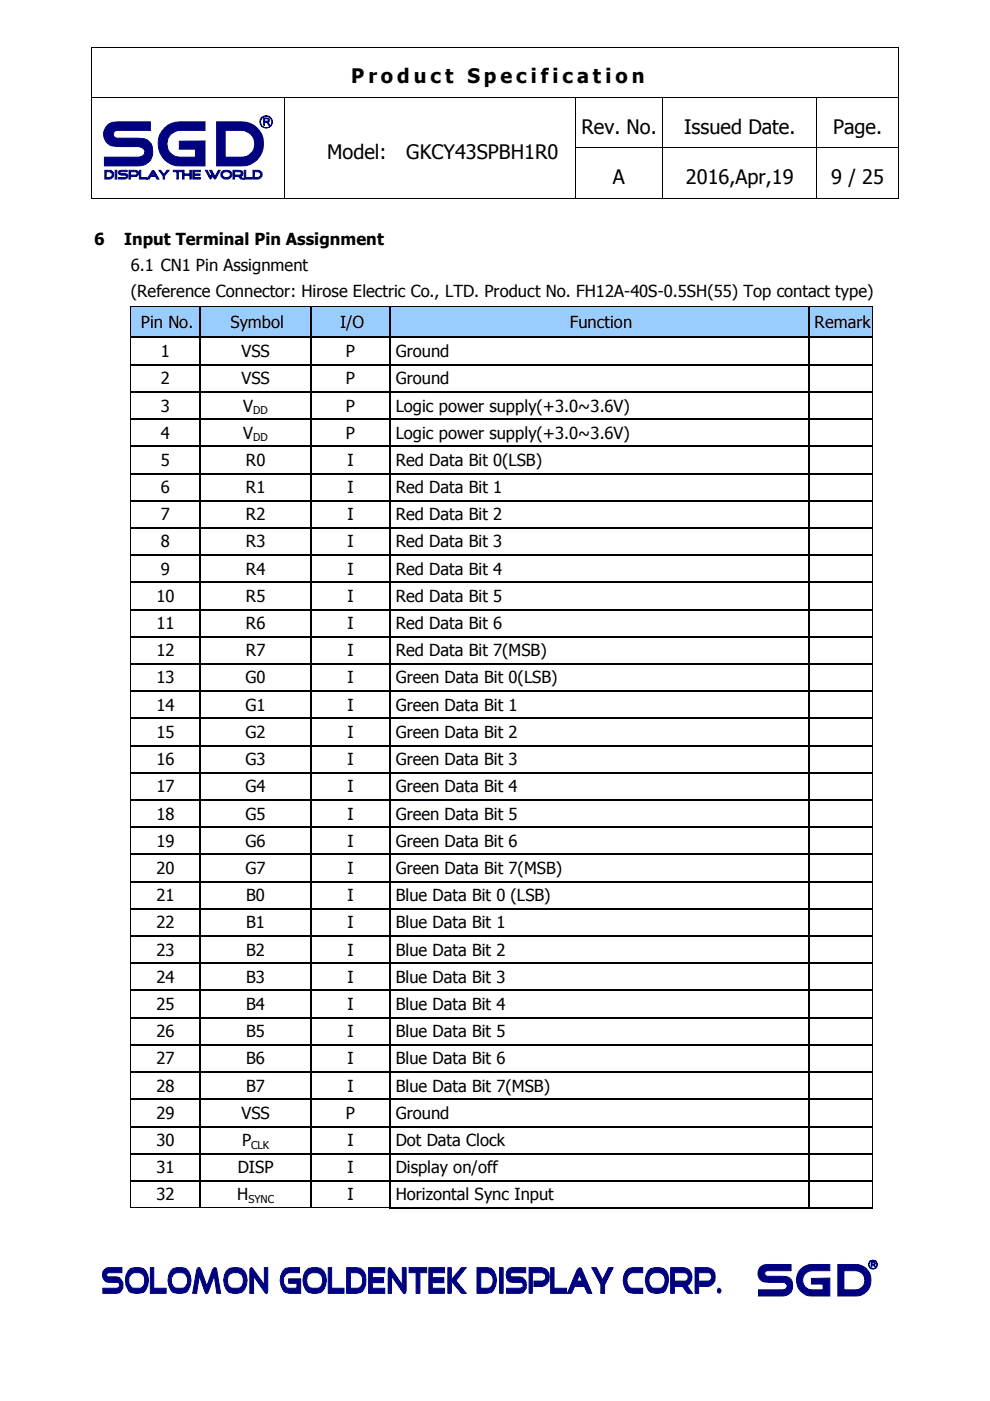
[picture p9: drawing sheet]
<svg xmlns="http://www.w3.org/2000/svg" width="210mm" height="297mm" viewBox="0 0 210 297" stroke-linecap="round" stroke-linejoin="round" font-family="sans-serif">
<path d="M19.4 10l.1 .1zM190.5 10v.1zM19.4 20.7h.1zM60.4 20.7h.1zM82.3 20.7h.1zM140.5 20.7h.1zM173.1 20.7h.1z" fill="#000"/>
<path d="M19.5 10.1v10.6M19.5 10h171M190.5 10.1v10.6M19.5 20.7v10.6M19.5 20.7h40.9M82.3 20.7h-21.8l-.1 10.6M82.4 20.7h39.6M122 20.7v10.6M122 20.7h18.5M173.1 20.7h-32.5l-.1 10.6M190.5 20.7h-17.3l-.1 10.6M190.5 20.7v10.6" fill="none" stroke="#000" stroke-width=".21"/>
<path d="M22.9 26.5l.9-.5 1.1-.2h7v1.8h-7a.83 .83 0 0 0-.9 .9 .83 .83 0 0 0 .9 .8h4.3a2.77 2.77 0 0 1 3.1 3.6 2.96 2.96 0 0 1-3.1 2.3h-7.1v-1.9h7.1a1.12 1.12 0 0 0 1.5-.8 1.12 1.12 0 0 0-1-1.3l-4.8-.1a2.66 2.66 0 0 1-2.7-1.6 2.66 2.66 0 0 1 .7-3zM34.9 27.1a4.6 4.6 0 0 1 3.4-1.3h5.2v1.8h-5.2a2.84 2.84 0 0 0-2.9 2.9 2.84 2.84 0 0 0 2.9 2.8h3.1v-1.7h-3.4v-1.7h5.5v5.3h-5.2a4.7 4.7 0 0 1-4.4-2.9 4.7 4.7 0 0 1 1-5.2zM45.9 25.8h5.2a4.7 4.7 0 0 1 4.8 4.2 4.7 4.7 0 0 1-3.8 5.1l-6.2 .1zM47.8 27.6v5.7h3.3a2.84 2.84 0 0 0 2.9-2.8 2.84 2.84 0 0 0-2.9-2.9z" fill-rule="evenodd" fill="#000080"/>
<path d="M22.9 26.5l.9-.5 1.1-.2h7v1.8h-7a.83 .83 0 0 0-.9 .9 .83 .83 0 0 0 .9 .8h4.3a2.77 2.77 0 0 1 3.1 3.6 2.96 2.96 0 0 1-3.1 2.3h-7.1v-1.9h7.1a1.12 1.12 0 0 0 1.5-.8 1.12 1.12 0 0 0-1-1.3l-4.8-.1a2.66 2.66 0 0 1-2.7-1.6 2.66 2.66 0 0 1 .7-3zM34.9 27.1a4.6 4.6 0 0 1 3.4-1.3h5.2v1.8h-5.2a2.84 2.84 0 0 0-2.9 2.9 2.84 2.84 0 0 0 2.9 2.8h3.1v-1.7h-3.4v-1.7h5.5v5.3h-5.2a4.7 4.7 0 0 1-4.4-2.9 4.7 4.7 0 0 1 1-5.2zM45.9 25.8h5.2a4.7 4.7 0 0 1 4.8 4.2 4.7 4.7 0 0 1-3.8 5.1l-6.2 .1zM47.8 27.6h3.3a2.84 2.84 0 0 1 2.9 2.9 2.84 2.84 0 0 1-2.9 2.8h-3.3z" fill="none" stroke="#000080" stroke-width=".21"/>
<path d="M55.9 25l1 .1 .2 .1v.6l-.4 .1 .5 .7h-.2l-.3-.6-.3-.1h-.3v.7h-.2zM56.1 25.2v.5h.6l.2-.3-.3-.2z" fill-rule="evenodd" fill="#000080"/>
<path d="M55.9 25l1 .1 .2 .1v.6l-.4 .1 .5 .7h-.2l-.3-.6-.3-.1h-.3v.7h-.2zM56.1 25.2h.5l.3 .2-.2 .3h-.6z" fill="none" stroke="#000080" stroke-width=".21"/>
<path d="M55.1 25.8a1.33 1.33 0 0 0 2.6 0 1.33 1.33 0 0 0-2.6 0zM55.2 25.9a1.25 1.25 0 0 0 2.5 0 1.25 1.25 0 0 0-2.5 0z" fill-rule="evenodd" fill="#000080"/>
<g fill="none" stroke="#000080" stroke-width=".21">
<circle cx="56.4" cy="25.8" r="1.33"/>
<circle cx="56.4" cy="25.9" r="1.23"/>
</g>
<path d="M22.2 36.1h1a.93 .93 0 0 1 .9 .9 .93 .93 0 0 1-.9 1h-1zM22.5 36.4v1.2h.7a.62 .62 0 0 0 .6-.6 .62 .62 0 0 0-.6-.6zM24.4 36.1h.4v1.9h-.4zM25.1 36.4l.6-.3h1.3v.3h-1.3l-.3 .1v.2a1.8 1.8 0 0 1 1.7 .4 .64 .64 0 0 1-.6 .9h-1.4v-.4h1.5l.2-.2-.1-.2-1.4-.2-.2-.4zM27.3 36.1h1.4a.66 .66 0 0 1 .7 .7 .66 .66 0 0 1-.7 .6h-.8v-.3l1.1-.1 .1-.3-.1-.2-1.3-.1v1.6h-.4zM29.5 36.1h.3v1.5h1.3v.4h-1.6zM32.2 36.3l.3-.2 .2 .2 1 1.7h-.4l-.3-.6h-.9l.2-.3h.5l-.3-.6-.9 1.5h-.4zM33.7 36.1h.4l.7 .9 .6-.9h.5l-1 1.2v.7h-.3v-.7zM36.7 36.1h1.8v.3h-.7v1.6h-.3v-1.6h-.8zM39.2 36.9h1.1v-.8h.3v1.9h-.3v-.8h-1.1zM38.7 36.1h.3v1.9h-.3zM41.3 36.9h1.1v.3h-1.1zM40.9 36.1h1.6v.3h-1.3v1.2h1.3v.4h-1.6zM43.6 36.1h.3l.7 1.3 .3-.5-.5-.8h.5l.7 1.3 .7-1.3h.4l-1.1 1.9-.5-.7-.5 .7zM47.1 36.4a1.5 1.5 0 0 1 2 .2 1.15 1.15 0 0 1-1.1 1.4 1.15 1.15 0 0 1-1.1-1.4zM47.3 36.6a.6 .6 0 0 0-.1 .7 .6 .6 0 0 0 .6 .3h.5l.4-.2 .2-.4a.93 .93 0 0 0-1.6-.4zM49.4 36.1h1.3a.68 .68 0 0 1 .8 .6l-.1 .5-.4 .2 .6 .6h-.5l-.6-.6h-.6v-.3l1.2-.1 .1-.3-.1-.2-1.4-.1v1.6h-.3zM51.8 36.1h.3v1.5h1.3v.4h-1.6zM53.6 36.1h1.1a.93 .93 0 0 1 .9 .9 .93 .93 0 0 1-.9 1h-1.1zM53.9 36.4v1.2h.8a.61 .61 0 0 0 .6-.6 .61 .61 0 0 0-.6-.6z" fill-rule="evenodd" fill="#000080"/>
<g fill="none" stroke="#000080" stroke-width=".21">
<path d="M22.2 36.1h1a.93 .93 0 0 1 .9 .9 .93 .93 0 0 1-.9 1h-1zM22.5 36.4h.7a.62 .62 0 0 1 .6 .6 .62 .62 0 0 1-.6 .6h-.7zM24.4 36.1h.4v1.9h-.4zM25.1 36.4l.6-.3h1.3v.3h-1.3l-.3 .1v.2a1.8 1.8 0 0 1 1.7 .4 .64 .64 0 0 1-.6 .9h-1.4v-.4h1.5l.2-.2-.1-.2-1.4-.2-.2-.4zM27.3 36.1h1.4a.66 .66 0 0 1 .7 .7 .66 .66 0 0 1-.7 .6h-.8v-.3l1.1-.1 .1-.3-.1-.2-1.3-.1v1.6h-.4zM29.5 36.1h.3v1.5h1.3v.4h-1.6zM32.2 36.3l.3-.2 .2 .2 1 1.7h-.4l-.3-.6h-.9l.2-.3h.5l-.3-.6-.9 1.5h-.4zM33.7 36.1h.4l.7 .9 .6-.9h.5l-1 1.2v.7h-.3v-.7zM36.7 36.1h1.8v.3h-.7v1.6h-.3v-1.6h-.8zM38.7 36.1h.3v1.9h-.3zM39.2 36.9h1.1v-.8h.3v1.9h-.3v-.8h-1.1zM40.9 36.1h1.6v.3h-1.3v1.2h1.3v.4h-1.6z"/>
<path d="M41.3 36.9h1.1v.3h-1.1zM43.6 36.1h.3l.7 1.3 .3-.5-.5-.8h.5l.7 1.3 .7-1.3h.4l-1.1 1.9-.5-.7-.5 .7zM47.1 36.4a1.5 1.5 0 0 1 2 .2 1.15 1.15 0 0 1-1.1 1.4 1.15 1.15 0 0 1-1.1-1.4zM47.3 36.6a.96 .96 0 0 1 1.6 .4 .9 .9 0 0 1-.9 .7 .9 .9 0 0 1-.9-.7zM49.4 36.1h1.3a.68 .68 0 0 1 .8 .6l-.1 .5-.4 .2 .6 .6h-.5l-.6-.6h-.6v-.3l1.2-.1 .1-.3-.1-.2-1.4-.1v1.6h-.3zM51.8 36.1h.3v1.5h1.3v.4h-1.6zM53.6 36.1h1.1a.93 .93 0 0 1 .9 .9 .93 .93 0 0 1-.9 1h-1.1zM53.9 36.4h.8a.61 .61 0 0 1 .6 .6 .61 .61 0 0 1-.6 .6h-.8z"/>
</g>
<g fill="#000">
<path d="M19.4 31.3l.1 .1zM60.4 31.3l.1 .1zM122 31.3v.1zM140.5 31.3l.1 .1zM173.1 31.3l.1 .1zM190.5 31.3v.1zM19.4 42l.1 .1zM60.4 42l.1 .1zM82.6 42l.1 .1zM122 42v.1zM140.5 42l.1 .1zM173.1 42l.1 .1z"/>
<path d="M190.5 42v.1z"/>
</g>
<g fill="none" stroke="#000" stroke-width=".21">
<path d="M19.5 31.4v10.6M60.4 31.4v10.6M122 31.4v10.6M122 31.4h18.5M140.5 31.4v10.6M140.6 31.4h32.5M173.1 31.4v10.6M173.2 31.4h17.3M190.5 31.4v10.6M19.5 42.1h40.9M60.5 42.1h21.8M82.7 42.1h39.3"/>
<path d="M122 42.1h18.5M140.6 42.1h32.5M173.2 42.1h17.3"/>
</g>
<path d="M22.1 269.2l.4-.3 .5-.1h2.9v1h-2.9l-.3 .2v.6l2.1 .1a1.88 1.88 0 0 1 1.3 1.5 1.88 1.88 0 0 1-.8 1.9l-3.5 .1v-1.1h3l.5-.3 .1-.4-.3-.5h-2.1a1.59 1.59 0 0 1-.9-2.7zM27.7 268.9l.8-.1 1.9 .1a3.5 3.5 0 0 1 0 5.1 3.6 3.6 0 0 1-3.1-.2 3.6 3.6 0 0 1 .4-4.9zM28 270a2.05 2.05 0 0 0 0 3 2.24 2.24 0 0 0 2.4-.3 1.85 1.85 0 0 0-.8-2.9h-1.1zM31.9 268.8h.7v4.3h2.6v1.1h-3.3zM36.7 268.9l.8-.1 1.9 .1a3.5 3.5 0 0 1 0 5.1 3.4 3.4 0 0 1-3-.2 3.6 3.6 0 0 1 .3-4.9zM37 270a1.97 1.97 0 0 0 0 3h2.1a1.9 1.9 0 0 0-.5-3.2h-1.1zM41.9 268.9l.3-.2 .2 .2 1.5 3.8 1.1-3.4 .5-.6 .3 .2 1 5.3h-.8l-.6-3.7-1.3 3.6-.2 .2-.3-.1-.2-.3-1.2-3.4-.5 3.7h-.8zM48 269.5l.6-.6 1.8-.1a2.31 2.31 0 0 1 2 2.6 2.4 2.4 0 0 1-2 2.8h-1a1.96 1.96 0 0 1-1.8-1.7l-.2-1.1 .2-1zM48.5 270.3a2.17 2.17 0 0 0 .4 2.7 2.34 2.34 0 0 0 2.4-.3 1.8 1.8 0 0 0 .1-2.1 1.8 1.8 0 0 0-2-.8zM53 268.9l.3-.1 .2 .1 2.5 3.5v-3.6h.8v4.8l-.3 .7-.5-.4-2.2-3.3v3.6h-.8zM60.5 268.9l.8-.1h2.2v1h-2.2a1.7 1.7 0 0 0-.8 2.9l.3 .3 2.1 .1v-1h-1.7v-1h2.6v3.1h-2.5a1.72 1.72 0 0 1-1.7-1.7 3.4 3.4 0 0 1 .9-3.6zM64.8 269.5l.6-.6 1.8-.1a2.31 2.31 0 0 1 2 2.6 2.4 2.4 0 0 1-2 2.8h-1a1.96 1.96 0 0 1-1.8-1.7l-.2-1.1 .2-1zM65.3 270.3a2.17 2.17 0 0 0 .4 2.7 2.34 2.34 0 0 0 2.4-.3 1.8 1.8 0 0 0 .1-2.1 1.8 1.8 0 0 0-2-.8zM69.6 268.8h.7v4.3h2.6v1.1h-3.3zM73.5 268.8h2.2a2.19 2.19 0 0 1 1.9 2.6 2.27 2.27 0 0 1-1.9 2.8h-2.2zM74.3 269.8v3.3h1.4a1.37 1.37 0 0 0 1.2-1.7 1.41 1.41 0 0 0-1.2-1.6zM79.1 270.9h2.2v1h-2.2zM78.1 268.8h3.5v1h-2.6v3.3h2.6v1.1h-3.5zM82.4 268.9l.2-.1 .2 .1 2.5 3.5v-3.6h.8l-.1 5.3-.2 .2-.2-.1-2.6-3.6v3.6h-.7zM86.7 268.8h3.8v1h-1.5v4.4h-.8v-4.4h-1.5zM91.8 270.9h2.3v1h-2.3zM90.9 268.8h3.3v1h-2.5v3.3h2.5v1.1h-3.3zM97.8 268.8h1l-2.2 2.7 2.2 2.7h-1l-2-2.7 .1-.4zM95 268.8h.7v5.4h-.7zM101.1 268.8h2.3a2.34 2.34 0 0 1 1.9 2.6 3.1 3.1 0 0 1-1.2 2.6l-.7 .2h-2.3zM101.9 269.8v3.3h1.5a1.6 1.6 0 0 0 1.1-2.3l-.7-.8-.4-.2zM105.9 268.8h.8v5.4h-.8zM107.7 269.2l.3-.3 .5-.1h3v1h-3l-.4 .5 .4 .4h1.8a1.88 1.88 0 0 1 1.3 1.5 1.88 1.88 0 0 1-.8 1.9l-3.4 .1v-1.1h2.9l.6-.3-.2-.9h-2.2a1.67 1.67 0 0 1-.8-2.7zM112.2 268.8h2.7a2.03 2.03 0 0 1 1.6 2 2.03 2.03 0 0 1-1.6 2h-1.7v-1.2h1.8a.91 .91 0 0 0 .7-.9 .91 .91 0 0 0-.7-.9h-2.1v4.4h-.7zM116.8 268.8h.7v4.3h2.6v1.1h-3.3zM122.6 268.9l.3-.1 .4 .1 2.2 5.3h-1l-.6-1.4h-1.8l.5-1.2h.9l-.6-1.3-1.7 3.9h-.9l2-4.8zM125.5 268.8h.9l1.4 2.6 1.2-2.6h1l-1.8 3.6v1.8h-.8v-1.9zM132.7 269.5l.6-.6 .8-.1h2.2v1h-2.2a1.8 1.8 0 0 0-1.2 1.5 1.8 1.8 0 0 0 .7 1.7l2.7 .1v1.1h-2.2a1.96 1.96 0 0 1-1.8-1.7l-.2-1.1 .2-1zM137.4 269.5l.6-.6 1.8-.1a2.19 2.19 0 0 1 1.9 2.6 3.3 3.3 0 0 1-1.1 2.6 3.4 3.4 0 0 1-2.9-.2 3.7 3.7 0 0 1-.3-4.3zM137.9 270.3a2.08 2.08 0 0 0 .4 2.7 2.27 2.27 0 0 0 2.4-.3 1.8 1.8 0 0 0-.2-2.6 1.8 1.8 0 0 0-2.6 .2zM142.2 268.8h2.8a2.04 2.04 0 0 1 1.7 1.6 2.04 2.04 0 0 1-1 2.2l1.1 1.6h-1l-1.1-1.4h-1.5v-1.2h2.2a.93 .93 0 0 0 .5-1 .93 .93 0 0 0-.9-.8h-2v4.4h-.8zM147.4 268.8h2.7a2.05 2.05 0 0 1 1.6 1.7 2.05 2.05 0 0 1-1 2.1l-.6 .2h-1.7v-1.2h1.8a.91 .91 0 0 0 .7-.9 .91 .91 0 0 0-.7-.9h-2.1v4.4h-.7zM152.2 273.3l.3-.2 .4 .5-.4 .6-.3-.2z" fill-rule="evenodd" fill="#000080"/>
<g fill="none" stroke="#000080" stroke-width=".21">
<path d="M22.1 269.2l.4-.3 .5-.1h2.9v1h-2.9l-.3 .2v.6l2.1 .1a1.88 1.88 0 0 1 1.3 1.5 1.88 1.88 0 0 1-.8 1.9l-3.5 .1v-1.1h3l.5-.3 .1-.4-.3-.5h-2.1a1.59 1.59 0 0 1-.9-2.7zM27.7 268.9l.8-.1 1.9 .1a3.5 3.5 0 0 1 0 5.1 3.6 3.6 0 0 1-3.1-.2 3.6 3.6 0 0 1 .4-4.9zM28 270a1.97 1.97 0 0 1 2.4 .3 1.82 1.82 0 0 1-.8 2.8l-1.6-.1a2.05 2.05 0 0 1 0-3zM31.9 268.8h.7v4.3h2.6v1.1h-3.3zM36.7 268.9l.8-.1 1.9 .1a3.5 3.5 0 0 1 0 5.1 3.4 3.4 0 0 1-3-.2 3.6 3.6 0 0 1 .3-4.9zM36.7 270.3a1.97 1.97 0 0 1 2.4-.3 2.05 2.05 0 0 1 0 3l-1.6 .1a1.66 1.66 0 0 1-1.1-2.3zM41.9 268.9l.3-.2 .2 .2 1.5 3.8 1.1-3.4 .5-.6 .3 .2 1 5.3h-.8l-.6-3.7-1.3 3.6-.2 .2-.3-.1-.2-.3-1.2-3.4-.5 3.7h-.8zM48 269.5l.6-.6 1.8-.1a2.31 2.31 0 0 1 2 2.6 2.4 2.4 0 0 1-2 2.8h-1a1.96 1.96 0 0 1-1.8-1.7l-.2-1.1 .2-1zM48.5 270.3a1.76 1.76 0 0 1 1.9-.5 1.76 1.76 0 0 1 1.2 1.6 1.37 1.37 0 0 1-1.2 1.7h-1a1.37 1.37 0 0 1-1.2-1.7zM53 268.9l.3-.1 .2 .1 2.5 3.5v-3.6h.8v4.8l-.3 .7-.5-.4-2.2-3.3v3.6h-.8zM60.5 268.9l.8-.1h2.2v1h-2.2a1.7 1.7 0 0 0-.8 2.9l.3 .3 2.1 .1v-1h-1.7v-1h2.6v3.1h-2.5a1.72 1.72 0 0 1-1.7-1.7 3.4 3.4 0 0 1 .9-3.6zM64.8 269.5l.6-.6 1.8-.1a2.31 2.31 0 0 1 2 2.6 2.4 2.4 0 0 1-2 2.8h-1a1.96 1.96 0 0 1-1.8-1.7l-.2-1.1 .2-1z"/>
<path d="M65.3 270.3a1.76 1.76 0 0 1 1.9-.5 1.76 1.76 0 0 1 1.2 1.6 1.37 1.37 0 0 1-1.2 1.7h-1a1.37 1.37 0 0 1-1.2-1.7zM69.6 268.8h.7v4.3h2.6v1.1h-3.3zM73.5 268.8h2.2a2.19 2.19 0 0 1 1.9 2.6 2.27 2.27 0 0 1-1.9 2.8h-2.2zM74.3 269.8h1.4a1.41 1.41 0 0 1 1.2 1.6 1.37 1.37 0 0 1-1.2 1.7h-1.4zM78.1 268.8h3.5v1h-2.6v3.3h2.6v1.1h-3.5zM79.1 270.9h2.2v1h-2.2zM82.4 268.9l.2-.1 .2 .1 2.5 3.5v-3.6h.8l-.1 5.3-.2 .2-.2-.1-2.6-3.6v3.6h-.7zM86.7 268.8h3.8v1h-1.5v4.4h-.8v-4.4h-1.5zM90.9 268.8h3.3v1h-2.5v3.3h2.5v1.1h-3.3zM91.8 270.9h2.3v1h-2.3zM95 268.8h.7v5.4h-.7zM97.8 268.8h1l-2.2 2.7 2.2 2.7h-1l-2-2.7 .1-.4z"/>
<path d="M101.1 268.8h2.3a2.34 2.34 0 0 1 1.9 2.6 3.1 3.1 0 0 1-1.2 2.6l-.7 .2h-2.3zM101.9 269.8h1.5a1.8 1.8 0 0 1 1.2 1.5 1.8 1.8 0 0 1-.8 1.7l-1.9 .1zM105.9 268.8h.8v5.4h-.8zM107.7 269.2l.3-.3 .5-.1h3v1h-3l-.4 .5 .4 .4h1.8a1.88 1.88 0 0 1 1.3 1.5 1.88 1.88 0 0 1-.8 1.9l-3.4 .1v-1.1h2.9l.6-.3-.2-.9h-2.2a1.67 1.67 0 0 1-.8-2.7zM112.2 268.8h2.7a2.03 2.03 0 0 1 1.6 2 2.03 2.03 0 0 1-1.6 2h-1.7v-1.2h1.8a.91 .91 0 0 0 .7-.9 .91 .91 0 0 0-.7-.9h-2.1v4.4h-.7zM116.8 268.8h.7v4.3h2.6v1.1h-3.3zM122.6 268.9l.3-.1 .4 .1 2.2 5.3h-1l-.6-1.4h-1.8l.5-1.2h.9l-.6-1.3-1.7 3.9h-.9l2-4.8zM125.5 268.8h.9l1.4 2.6 1.2-2.6h1l-1.8 3.6v1.8h-.8v-1.9zM132.7 269.5l.6-.6 .8-.1h2.2v1h-2.2a1.8 1.8 0 0 0-1.2 1.5 1.8 1.8 0 0 0 .7 1.7l2.7 .1v1.1h-2.2a1.96 1.96 0 0 1-1.8-1.7l-.2-1.1 .2-1zM137.4 269.5l.6-.6 1.8-.1a2.19 2.19 0 0 1 1.9 2.6 3.3 3.3 0 0 1-1.1 2.6 3.4 3.4 0 0 1-2.9-.2 3.7 3.7 0 0 1-.3-4.3zM137.9 270.3a1.76 1.76 0 0 1 1.9-.5 1.76 1.76 0 0 1 1.2 1.6 1.44 1.44 0 0 1-1.2 1.7h-1a1.59 1.59 0 0 1-1.1-2.3zM142.2 268.8h2.8a2.04 2.04 0 0 1 1.7 1.6 2.04 2.04 0 0 1-1 2.2l1.1 1.6h-1l-1.1-1.4h-1.5v-1.2h2.2a.93 .93 0 0 0 .5-1 .93 .93 0 0 0-.9-.8h-2v4.4h-.8z"/>
<path d="M147.4 268.8h2.7a2.05 2.05 0 0 1 1.6 1.7 2.05 2.05 0 0 1-1 2.1l-.6 .2h-1.7v-1.2h1.8a.91 .91 0 0 0 .7-.9 .91 .91 0 0 0-.7-.9h-2.1v4.4h-.7zM152.2 273.3l.3-.2 .4 .5-.4 .6-.3-.2z"/>
</g>
<path d="M161.3 268.6l.7-.4 .8-.1h4.9v1.3h-4.9a.6 .6 0 0 0-.7 .6 .6 .6 0 0 0 .7 .6h3a1.92 1.92 0 0 1 2.2 2.5 2.11 2.11 0 0 1-2.2 1.7h-5v-1.3h5a.85 .85 0 0 0 1.1-.8 .85 .85 0 0 0-1.1-.8h-3a1.92 1.92 0 0 1-1.9-1.1 1.92 1.92 0 0 1 .4-2.2zM169.8 269a3.2 3.2 0 0 1 2.4-.9h3.7v1.3h-3.7a2.03 2.03 0 0 0-2 2 2.03 2.03 0 0 0 2 2.1h2.3v-1.3h-2.5v-1.1l3.9-.1v3.8h-3.7a3.4 3.4 0 0 1-3.1-2.1 3.4 3.4 0 0 1 .7-3.7zM177.6 268.1h3.8a3.3 3.3 0 0 1 3.3 3.3 3.3 3.3 0 0 1-3.3 3.4h-3.8zM178.9 269.4v4.1h2.5a2.03 2.03 0 0 0 2-2.1 2.03 2.03 0 0 0-2-2z" fill-rule="evenodd" fill="#000080"/>
<path d="M161.3 268.6l.7-.4 .8-.1h4.9v1.3h-4.9a.6 .6 0 0 0-.7 .6 .6 .6 0 0 0 .7 .6h3a1.92 1.92 0 0 1 2.2 2.5 2.11 2.11 0 0 1-2.2 1.7h-5v-1.3h5a.85 .85 0 0 0 1.1-.8 .85 .85 0 0 0-1.1-.8h-3a1.92 1.92 0 0 1-1.9-1.1 1.92 1.92 0 0 1 .4-2.2zM169.8 269a3.2 3.2 0 0 1 2.4-.9h3.7v1.3h-3.7a2.03 2.03 0 0 0-2 2 2.03 2.03 0 0 0 2 2.1h2.3v-1.3h-2.5v-1.1l3.9-.1v3.8h-3.7a3.4 3.4 0 0 1-3.1-2.1 3.4 3.4 0 0 1 .7-3.7zM177.6 268.1h3.8a3.3 3.3 0 0 1 3.3 3.3 3.3 3.3 0 0 1-3.3 3.4h-3.8zM178.9 269.4h2.5a2.03 2.03 0 0 1 2 2 2.03 2.03 0 0 1-2 2.1h-2.5z" fill="none" stroke="#000080" stroke-width=".21"/>
<path d="M184.7 267.5l.8 .1v.5h-.2l.4 .5h-.2l-.4-.5h-.2v.5h-.2zM184.9 267.6v.4h.4l.2-.2-.3-.2z" fill-rule="evenodd" fill="#000080"/>
<path d="M184.7 267.5l.8 .1v.5h-.2l.4 .5h-.2l-.4-.5h-.2v.5h-.2zM184.9 267.6h.3l.3 .2-.2 .2h-.4z" fill="none" stroke="#000080" stroke-width=".21"/>
<path d="M184.1 268.1a1 1 0 0 0 2 0 1 1 0 0 0-2 0zM184.2 268.1a.9 .9 0 0 0 1.8 0 .9 .9 0 0 0-1.8 0z" fill-rule="evenodd" fill="#000080"/>
<g fill="none" stroke="#000080" stroke-width=".21">
<circle cx="185.1" cy="268.1" r=".95"/>
<circle cx="185.1" cy="268.1" r=".88"/>
</g>
<g fill="#9cf">
<path d="M27.8 65.1h14.5v6.3h-14.5z"/>
<path d="M28.2 65.1h13.8v6.3h-13.8z"/>
<path d="M42.6 65.1h23.2v6.3h-23.2z"/>
<path d="M43 65.1h22.4v6.3h-22.4z"/>
<path d="M66 65.1h16.6v6.3h-16.6z"/>
<path d="M66.4 65.1h15.9v6.3h-15.9z"/>
<path d="M82.8 65.1h88.6v6.3h-88.6z"/>
<path d="M83.2 65.1h87.8v6.3h-87.8z"/>
<path d="M171.6 65.1h13.4v6.3h-13.4z"/>
<path d="M172 65.1h12.6v6.3h-12.6z"/>
</g>
<g fill="#000">
<path d="M27.7 65l.1 .1zM27.7 71.4l.1 .3zM27.7 77.2l.1 .3zM42.3 65l.1 .1zM42.3 71.4h.3v.3h-.3zM42.3 77.2h.3v.3h-.3zM65.8 65l.1 .1zM65.8 71.4h.2v.3h-.2zM65.8 77.2h.2v.3h-.2zM82.6 65l.1 .1zM82.6 71.4h.2v.3h-.2zM82.6 77.2h.2v.3h-.2z"/>
<path d="M171.4 65v.1zM171.4 71.4h.2v.3h-.2zM171.4 77.2h.2v.3h-.2zM185 65l.1 .1zM185 71.4l.1 .3zM185 77.2l.1 .3zM27.7 83l.1 .2zM27.7 88.7l.1 .3zM27.7 94.5l.1 .2zM42.3 83h.3v.2h-.3zM42.3 88.7h.3v.3h-.3zM42.3 94.5h.3v.2h-.3z"/>
<path d="M65.8 83h.2v.2h-.2zM65.8 88.7h.2v.3h-.2zM65.8 94.5h.2v.2h-.2zM82.6 83h.2v.2h-.2zM82.6 88.7h.2v.3h-.2zM82.6 94.5h.2v.2h-.2zM171.4 83h.2v.2h-.2zM171.4 88.7h.2v.3h-.2zM171.4 94.5h.2v.2h-.2zM185 83l.1 .2zM185 88.7l.1 .3zM185 94.5l.1 .2z"/>
<path d="M27.7 100.3l.1 .2zM27.7 106l.1 .3zM27.7 111.8l.1 .3zM27.7 117.6l.1 .2zM42.3 100.3h.3v.2h-.3zM42.3 106h.3v.3h-.3zM42.3 111.8h.3v.3h-.3zM42.3 117.6h.3v.2h-.3zM65.8 100.3h.2v.2h-.2zM65.8 106h.2v.3h-.2zM65.8 111.8h.2v.3h-.2zM65.8 117.6h.2v.2h-.2z"/>
<path d="M82.6 100.3h.2v.2h-.2zM82.6 106h.2v.3h-.2zM82.6 111.8h.2v.3h-.2zM82.6 117.6h.2v.2h-.2zM171.4 100.3h.2v.2h-.2zM171.4 106h.2v.3h-.2zM171.4 111.8h.2v.3h-.2zM171.4 117.6h.2v.2h-.2zM185 100.3l.1 .2zM185 106l.1 .3zM185 111.8l.1 .3zM185 117.6l.1 .2z"/>
<path d="M27.7 123.4l.1 .2zM27.7 129.1l.1 .3zM27.7 134.9l.1 .2zM42.3 123.4h.3v.2h-.3zM42.3 129.1h.3v.3h-.3zM42.3 134.9h.3v.2h-.3zM65.8 123.4h.2v.2h-.2zM65.8 129.1h.2v.3h-.2zM65.8 134.9h.2v.2h-.2zM82.6 123.4h.2v.2h-.2zM82.6 129.1h.2v.3h-.2zM82.6 134.9h.2v.2h-.2z"/>
<path d="M171.4 123.4h.2v.2h-.2zM171.4 129.1h.2v.3h-.2zM171.4 134.9h.2v.2h-.2zM185 123.4l.1 .2zM185 129.1l.1 .3zM185 134.9l.1 .2zM27.7 140.6l.1 .3zM27.7 146.4l.1 .3zM27.7 152.2l.1 .2zM27.7 157.9l.1 .3zM42.3 140.6h.3v.3h-.3zM42.3 146.4h.3v.3h-.3z"/>
<path d="M42.3 152.2h.3v.2h-.3zM42.3 157.9h.3v.3h-.3zM65.8 140.6h.2v.3h-.2zM65.8 146.4h.2v.3h-.2zM65.8 152.2h.2v.2h-.2zM65.8 157.9h.2v.3h-.2zM82.6 140.6h.2v.3h-.2zM82.6 146.4h.2v.3h-.2zM82.6 152.2h.2v.2h-.2zM82.6 157.9h.2v.3h-.2zM171.4 140.6h.2v.3h-.2zM171.4 146.4h.2v.3h-.2z"/>
<path d="M171.4 152.2h.2v.2h-.2zM171.4 157.9h.2v.3h-.2zM185 140.6l.1 .3zM185 146.4l.1 .3zM185 152.2l.1 .2zM185 157.9l.1 .3zM27.7 163.7l.1 .3zM27.7 169.5l.1 .3zM27.7 175.3l.1 .2zM42.3 163.7h.3v.3h-.3zM42.3 169.5h.3v.3h-.3zM42.3 175.3h.3v.2h-.3z"/>
<path d="M65.8 163.7h.2v.3h-.2zM65.8 169.5h.2v.3h-.2zM65.8 175.3h.2v.2h-.2zM82.6 163.7h.2v.3h-.2zM82.6 169.5h.2v.3h-.2zM82.6 175.3h.2v.2h-.2zM171.4 163.7h.2v.3h-.2zM171.4 169.5h.2v.3h-.2zM171.4 175.3h.2v.2h-.2zM185 163.7l.1 .3zM185 169.5l.1 .3zM185 175.3l.1 .2z"/>
<path d="M27.7 181l.1 .3zM27.7 186.8l.1 .2zM27.7 192.6l.1 .2zM27.7 198.3l.1 .3zM42.3 181h.3v.3h-.3zM42.3 186.8h.3v.2h-.3zM42.3 192.6h.3v.2h-.3zM42.3 198.3h.3v.3h-.3zM65.8 181h.2v.3h-.2zM65.8 186.8h.2v.2h-.2zM65.8 192.6h.2v.2h-.2zM65.8 198.3h.2v.3h-.2z"/>
<path d="M82.6 181h.2v.3h-.2zM82.6 186.8h.2v.2h-.2zM82.6 192.6h.2v.2h-.2zM82.6 198.3h.2v.3h-.2zM171.4 181h.2v.3h-.2zM171.4 186.8h.2v.2h-.2zM171.4 192.6h.2v.2h-.2zM171.4 198.3h.2v.3h-.2zM185 181l.1 .3zM185 186.8l.1 .2zM185 192.6l.1 .2zM185 198.3l.1 .3z"/>
<path d="M27.7 204.1l.1 .2zM27.7 209.8l.1 .3zM27.7 215.6l.1 .3zM42.3 204.1h.3v.2h-.3zM42.3 209.8h.3v.3h-.3zM42.3 215.6h.3v.3h-.3zM65.8 204.1h.2v.2h-.2zM65.8 209.8h.2v.3h-.2zM65.8 215.6h.2v.3h-.2zM82.6 204.1h.2v.2h-.2zM82.6 209.8h.2v.3h-.2zM82.6 215.6h.2v.3h-.2z"/>
<path d="M171.4 204.1h.2v.2h-.2zM171.4 209.8h.2v.3h-.2zM171.4 215.6h.2v.3h-.2zM185 204.1l.1 .2zM185 209.8l.1 .3zM185 215.6l.1 .3zM27.7 221.4l.1 .3zM27.7 227.2l.1 .2zM27.7 232.9l.1 .3zM27.7 238.7l.1 .3zM42.3 221.4h.3v.3h-.3zM42.3 227.2h.3v.2h-.3z"/>
<path d="M42.3 232.9h.3v.3h-.3zM42.3 238.7h.3v.3h-.3zM65.8 221.4h.2v.3h-.2zM65.8 227.2h.2v.2h-.2zM65.8 232.9h.2v.3h-.2zM65.8 238.7h.2v.3h-.2zM82.6 221.4h.2v.3h-.2zM82.6 227.2h.2v.2h-.2zM82.6 232.9h.2v.3h-.2zM82.6 238.7h.2v.3h-.2zM171.4 221.4h.2v.3h-.2zM171.4 227.2h.2v.2h-.2z"/>
<path d="M171.4 232.9h.2v.3h-.2zM171.4 238.7h.2v.3h-.2zM185 221.4l.1 .3zM185 227.2l.1 .2zM185 232.9l.1 .3zM185 238.7l.1 .3zM27.7 244.5l.1 .2zM27.7 250.2l.1 .3zM27.7 256l.1 .1zM42.3 244.5h.3v.2h-.3zM42.3 250.2h.3v.3h-.3zM42.3 256l.1 .1z"/>
<path d="M65.8 244.5h.2v.2h-.2zM65.8 250.2h.2v.3h-.2zM65.8 256l.1 .1zM82.6 244.5h.2v.2h-.2zM82.6 250.2h.2v.3h-.2zM82.6 256h.2v.3h-.2zM171.4 244.5h.2v.2h-.2zM171.4 250.2h.2v.3h-.2zM171.4 256h.2v.3h-.2zM185 244.5l.1 .2zM185 250.2l.1 .3zM185 256l.1 .3z"/>
</g>
<g fill="none" stroke="#000" stroke-width=".21">
<path d="M27.7 65.1v6.3M27.7 71.7v5.5M27.7 77.5v5.5M27.8 65h14.5M42.4 65h23.4M65.9 65h16.7M82.7 65h88.7M171.4 65h13.6M185.1 65.1v6.3M185.1 71.7v5.5M185.1 77.5v5.5M27.7 83.2v5.5"/>
<path d="M27.7 89v5.5M27.7 94.7v5.6M185.1 83.2v5.5M185.1 89v5.5M185.1 94.7v5.6M27.7 100.5v5.5M27.7 106.3v5.5M27.7 112.1v5.5M27.7 117.8v5.6M185.1 100.5v5.5M185.1 106.3v5.5M185.1 112.1v5.5"/>
<path d="M185.1 117.8v5.6M27.7 123.6v5.5M27.7 129.4v5.5M27.7 135.1v5.5M185.1 123.6v5.5M185.1 129.4v5.5M185.1 135.1v5.5M27.7 140.9v5.5M27.7 146.7v5.5M27.7 152.4v5.5M27.7 158.2v5.5M185.1 140.9v5.5"/>
<path d="M185.1 146.7v5.5M185.1 152.4v5.5M185.1 158.2v5.5M27.7 164v5.5M27.7 169.8v5.5M27.7 175.5v5.5M185.1 164v5.5M185.1 169.8v5.5M185.1 175.5v5.5M27.7 181.3v5.5M27.7 187v5.6M27.7 192.8v5.5"/>
<path d="M27.7 198.6v5.5M185.1 181.3v5.5M185.1 187v5.6M185.1 192.8v5.5M185.1 198.6v5.5M27.7 204.3v5.5M27.7 210.1v5.5M27.7 215.9v5.5M185.1 204.3v5.5M185.1 210.1v5.5M185.1 215.9v5.5M27.7 221.7v5.5"/>
<path d="M27.7 227.4v5.5M27.7 233.2v5.5M27.7 239v5.5M185.1 221.7v5.5M185.1 227.4v5.5M185.1 233.2v5.5M185.1 239v5.5M27.7 244.7v5.5M27.7 250.5v5.5M27.8 256.1h14.5M42.4 256.1h23.4M65.9 256.1h16.7"/>
<path d="M185.1 244.7v5.5M185.1 250.5v5.5"/>
</g>
<g fill="none" stroke="#000" stroke-width=".25">
<path d="M27.8 71.5h14.5M27.8 77.3h14.5M42.5 65.1v6.3M42.5 71.7v5.5M42.5 77.5v5.5M42.6 71.5h23.2M42.6 77.3h23.2M65.9 65.1v6.3M65.9 71.7v5.5M65.9 77.5v5.5M66 71.5h16.6M66 77.3h16.6"/>
<path d="M82.7 65.1v6.3M82.7 71.7v5.5M82.7 77.5v5.5M82.8 71.5h88.6M82.8 77.3h88.6M171.5 65.1v6.3M171.5 71.7v5.5M171.5 77.5v5.5M171.6 71.5h13.4M171.6 77.3h13.4M27.8 83.1h14.5M27.8 88.9h14.5"/>
<path d="M27.8 94.6h14.5M42.5 83.2v5.5M42.5 89v5.5M42.5 94.7v5.6M42.6 83.1h23.2M42.6 88.9h23.2M42.6 94.6h23.2M65.9 83.2v5.5M65.9 89v5.5M65.9 94.7v5.6M66 83.1h16.6M66 88.9h16.6"/>
<path d="M66 94.6h16.6M82.7 83.2v5.5M82.7 89v5.5M82.7 94.7v5.6M82.8 83.1h88.6M82.8 88.9h88.6M82.8 94.6h88.6M171.5 83.2v5.5M171.5 89v5.5M171.5 94.7v5.6M171.6 83.1h13.4M171.6 88.9h13.4"/>
<path d="M171.6 94.6h13.4M27.8 100.4h14.5M27.8 106.2h14.5M27.8 111.9h14.5M27.8 117.7h14.5M42.5 100.5v5.5M42.5 106.3v5.5M42.5 112.1v5.5M42.5 117.8v5.6M42.6 100.4h23.2M42.6 106.2h23.2M42.6 111.9h23.2"/>
<path d="M42.6 117.7h23.2M65.9 100.5v5.5M65.9 106.3v5.5M65.9 112.1v5.5M65.9 117.8v5.6M66 100.4h16.6M66 106.2h16.6M66 111.9h16.6M66 117.7h16.6M82.7 100.5v5.5M82.7 106.3v5.5M82.7 112.1v5.5"/>
<path d="M82.7 117.8v5.6M82.8 100.4h88.6M82.8 106.2h88.6M82.8 111.9h88.6M82.8 117.7h88.6M171.5 100.5v5.5M171.5 106.3v5.5M171.5 112.1v5.5M171.5 117.8v5.6M171.6 100.4h13.4M171.6 106.2h13.4M171.6 111.9h13.4"/>
<path d="M171.6 117.7h13.4M27.8 123.5h14.5M27.8 129.2h14.5M27.8 135h14.5M42.5 123.6v5.5M42.5 129.4v5.5M42.5 135.1v5.5M42.6 123.5h23.2M42.6 129.2h23.2M42.6 135h23.2M65.9 123.6v5.5M65.9 129.4v5.5"/>
<path d="M65.9 135.1v5.5M66 123.5h16.6M66 129.2h16.6M66 135h16.6M82.7 123.6v5.5M82.7 129.4v5.5M82.7 135.1v5.5M82.8 123.5h88.6M82.8 129.2h88.6M82.8 135h88.6M171.5 123.6v5.5M171.5 129.4v5.5"/>
<path d="M171.5 135.1v5.5M171.6 123.5h13.4M171.6 129.2h13.4M171.6 135h13.4M27.8 140.8h14.5M27.8 146.6h14.5M27.8 152.3h14.5M27.8 158.1h14.5M42.5 140.9v5.5M42.5 146.7v5.5M42.5 152.4v5.5M42.5 158.2v5.5"/>
<path d="M42.6 140.8h23.2M42.6 146.6h23.2M42.6 152.3h23.2M42.6 158.1h23.2M65.9 140.9v5.5M65.9 146.7v5.5M65.9 152.4v5.5M65.9 158.2v5.5M66 140.8h16.6M66 146.6h16.6M66 152.3h16.6M66 158.1h16.6"/>
<path d="M82.7 140.9v5.5M82.7 146.7v5.5M82.7 152.4v5.5M82.7 158.2v5.5M82.8 140.8h88.6M82.8 146.6h88.6M82.8 152.3h88.6M82.8 158.1h88.6M171.5 140.9v5.5M171.5 146.7v5.5M171.5 152.4v5.5M171.5 158.2v5.5"/>
<path d="M171.6 140.8h13.4M171.6 146.6h13.4M171.6 152.3h13.4M171.6 158.1h13.4M27.8 163.8h14.5M27.8 169.6h14.5M27.8 175.4h14.5M42.5 164v5.5M42.5 169.8v5.5M42.5 175.5v5.5M42.6 163.8h23.2M42.6 169.6h23.2"/>
<path d="M42.6 175.4h23.2M65.9 164v5.5M65.9 169.8v5.5M65.9 175.5v5.5M66 163.8h16.6M66 169.6h16.6M66 175.4h16.6M82.7 164v5.5M82.7 169.8v5.5M82.7 175.5v5.5M82.8 163.8h88.6M82.8 169.6h88.6"/>
<path d="M82.8 175.4h88.6M171.5 164v5.5M171.5 169.8v5.5M171.5 175.5v5.5M171.6 163.8h13.4M171.6 169.6h13.4M171.6 175.4h13.4M27.8 181.1h14.5M27.8 186.9h14.5M27.8 192.7h14.5M27.8 198.5h14.5M42.5 181.3v5.5"/>
<path d="M42.5 187v5.6M42.5 192.8v5.5M42.5 198.6v5.5M42.6 181.1h23.2M42.6 186.9h23.2M42.6 192.7h23.2M42.6 198.5h23.2M65.9 181.3v5.5M65.9 187v5.6M65.9 192.8v5.5M65.9 198.6v5.5M66 181.1h16.6"/>
<path d="M66 186.9h16.6M66 192.7h16.6M66 198.5h16.6M82.7 181.3v5.5M82.7 187v5.6M82.7 192.8v5.5M82.7 198.6v5.5M82.8 181.1h88.6M82.8 186.9h88.6M82.8 192.7h88.6M82.8 198.5h88.6M171.5 181.3v5.5"/>
<path d="M171.5 187v5.6M171.5 192.8v5.5M171.5 198.6v5.5M171.6 181.1h13.4M171.6 186.9h13.4M171.6 192.7h13.4M171.6 198.5h13.4M27.8 204.2h14.5M27.8 210h14.5M27.8 215.8h14.5M42.5 204.3v5.5M42.5 210.1v5.5"/>
<path d="M42.5 215.9v5.5M42.6 204.2h23.2M42.6 210h23.2M42.6 215.8h23.2M65.9 204.3v5.5M65.9 210.1v5.5M65.9 215.9v5.5M66 204.2h16.6M66 210h16.6M66 215.8h16.6M82.7 204.3v5.5M82.7 210.1v5.5"/>
<path d="M82.7 215.9v5.5M82.8 204.2h88.6M82.8 210h88.6M82.8 215.8h88.6M171.5 204.3v5.5M171.5 210.1v5.5M171.5 215.9v5.5M171.6 204.2h13.4M171.6 210h13.4M171.6 215.8h13.4M27.8 221.5h14.5M27.8 227.3h14.5"/>
<path d="M27.8 233h14.5M27.8 238.8h14.5M42.5 221.7v5.5M42.5 227.4v5.5M42.5 233.2v5.5M42.5 239v5.5M42.6 221.5h23.2M42.6 227.3h23.2M42.6 233h23.2M42.6 238.8h23.2M65.9 221.7v5.5M65.9 227.4v5.5"/>
<path d="M65.9 233.2v5.5M65.9 239v5.5M66 221.5h16.6M66 227.3h16.6M66 233h16.6M66 238.8h16.6M82.7 221.7v5.5M82.7 227.4v5.5M82.7 233.2v5.5M82.7 239v5.5M82.8 221.5h88.6M82.8 227.3h88.6"/>
<path d="M82.8 233h88.6M82.8 238.8h88.6M171.5 221.7v5.5M171.5 227.4v5.5M171.5 233.2v5.5M171.5 239v5.5M171.6 221.5h13.4M171.6 227.3h13.4M171.6 233h13.4M171.6 238.8h13.4M27.8 244.6h14.5M27.8 250.4h14.5"/>
<path d="M42.5 244.7v5.5M42.5 250.5v5.5M42.6 244.6h23.2M42.6 250.4h23.2M65.9 244.7v5.5M65.9 250.5v5.5M66 244.6h16.6M66 250.4h16.6M82.7 244.7v5.5M82.7 250.5v5.5M82.8 244.6h88.6M82.8 250.4h88.6"/>
<path d="M82.8 256.2h88.6M171.5 244.7v5.5M171.5 250.5v5.5M171.6 244.6h13.4M171.6 250.4h13.4M171.6 256.2h13.4"/>
</g>
<g font-size="4.2">
<text x="74.5" y="17.7">P r o d u c t S p e c i fi c a t i o n</text>
<text x="123.3" y="28.3">Rev. No.</text>
<text x="145" y="28.3">Issued Date.</text>
<text x="176.7" y="28.3">Page.</text>
<text x="69.4" y="33.6">Model:</text>
<text x="86.1" y="33.6">GKCY43SPBH1R0</text>
<text x="130" y="39">A</text>
<text x="145.4" y="39">2016,Apr,19</text>
<text x="176.2" y="39">9 / 25</text>
</g>
<g font-size="3.5">
<text x="20" y="51.9">6</text>
<text x="26.3" y="51.9">Input Terminal Pin Assignment</text>
<text x="27.7" y="57.4">6.1 CN1 Pin Assignment</text>
<text x="27.7" y="63">(Reference Connector: Hirose Electric Co., LTD. Product No. FH12A-40S-0.5SH(55) Top contact type)</text>
<text x="29.9" y="69.5">Pin No.</text>
<text x="48.9" y="69.5">Symbol</text>
<text x="72.1" y="69.5">I/O</text>
<text x="120.8" y="69.5">Function</text>
<text x="172.7" y="69.5">Remark</text>
<text x="34.1" y="75.7">1</text>
<text x="51.2" y="75.7">VSS</text>
<text x="73.3" y="75.7">P</text>
<text x="83.9" y="75.7">Ground</text>
<text x="34.1" y="81.5">2</text>
<text x="51.2" y="81.5">VSS</text>
<text x="73.3" y="81.5">P</text>
<text x="83.9" y="81.5">Ground</text>
<text x="34.1" y="87.2">3</text>
<text x="51.6" y="87.2">V</text>
<text x="73.3" y="87.2">P</text>
<text x="83.9" y="87.2">Logic power supply(+3.0~3.6V)</text>
<text x="34.1" y="93">4</text>
<text x="51.6" y="93">V</text>
<text x="73.3" y="93">P</text>
<text x="83.9" y="93">Logic power supply(+3.0~3.6V)</text>
<text x="34.1" y="98.8">5</text>
<text x="52.2" y="98.8">R0</text>
<text x="73.7" y="98.8">I</text>
<text x="83.9" y="98.8">Red Data Bit 0(LSB)</text>
<text x="34.1" y="104.6">6</text>
<text x="52.2" y="104.6">R1</text>
<text x="73.7" y="104.6">I</text>
<text x="83.9" y="104.6">Red Data Bit 1</text>
<text x="34.1" y="110.3">7</text>
<text x="52.2" y="110.3">R2</text>
<text x="73.7" y="110.3">I</text>
<text x="83.9" y="110.3">Red Data Bit 2</text>
<text x="34.1" y="116.1">8</text>
<text x="52.2" y="116.1">R3</text>
<text x="73.7" y="116.1">I</text>
<text x="83.9" y="116.1">Red Data Bit 3</text>
<text x="34.1" y="121.8">9</text>
<text x="52.2" y="121.8">R4</text>
<text x="73.7" y="121.8">I</text>
<text x="83.9" y="121.8">Red Data Bit 4</text>
<text x="33.2" y="127.6">10</text>
<text x="52.2" y="127.6">R5</text>
<text x="73.7" y="127.6">I</text>
<text x="83.9" y="127.6">Red Data Bit 5</text>
<text x="33.2" y="133.4">11</text>
<text x="52.2" y="133.4">R6</text>
<text x="73.7" y="133.4">I</text>
<text x="83.9" y="133.4">Red Data Bit 6</text>
<text x="33.2" y="139.1">12</text>
<text x="52.2" y="139.1">R7</text>
<text x="73.7" y="139.1">I</text>
<text x="83.9" y="139.1">Red Data Bit 7(MSB)</text>
<text x="33.2" y="144.9">13</text>
<text x="52.1" y="144.9">G0</text>
<text x="73.7" y="144.9">I</text>
<text x="83.9" y="144.9">Green Data Bit 0(LSB)</text>
<text x="33.2" y="150.7">14</text>
<text x="52.1" y="150.7">G1</text>
<text x="73.7" y="150.7">I</text>
<text x="83.9" y="150.7">Green Data Bit 1</text>
<text x="33.2" y="156.5">15</text>
<text x="52.1" y="156.5">G2</text>
<text x="73.7" y="156.5">I</text>
<text x="83.9" y="156.5">Green Data Bit 2</text>
<text x="33.2" y="162.2">16</text>
<text x="33.2" y="168">17</text>
<text x="52.1" y="162.2">G3</text>
<text x="52.1" y="168">G4</text>
<text x="73.7" y="162.2">I</text>
<text x="73.7" y="168">I</text>
<text x="83.9" y="162.2">Green Data Bit 3</text>
<text x="83.9" y="168">Green Data Bit 4</text>
<text x="33.2" y="173.8">18</text>
<text x="52.1" y="173.8">G5</text>
<text x="73.7" y="173.8">I</text>
<text x="83.9" y="173.8">Green Data Bit 5</text>
<text x="33.2" y="179.5">19</text>
<text x="52.1" y="179.5">G6</text>
<text x="73.7" y="179.5">I</text>
<text x="83.9" y="179.5">Green Data Bit 6</text>
<text x="33.2" y="185.3">20</text>
<text x="52.1" y="185.3">G7</text>
<text x="73.7" y="185.3">I</text>
<text x="83.9" y="185.3">Green Data Bit 7(MSB)</text>
<text x="33.2" y="191.1">21</text>
<text x="52.2" y="191.1">B0</text>
<text x="73.7" y="191.1">I</text>
<text x="83.9" y="191.1">Blue Data Bit 0 (LSB)</text>
<text x="33.2" y="196.9">22</text>
<text x="52.2" y="196.9">B1</text>
<text x="73.7" y="196.9">I</text>
<text x="83.9" y="196.9">Blue Data Bit 1</text>
<text x="33.2" y="202.6">23</text>
<text x="52.2" y="202.6">B2</text>
<text x="73.7" y="202.6">I</text>
<text x="83.9" y="202.6">Blue Data Bit 2</text>
<text x="33.2" y="208.4">24</text>
<text x="52.2" y="208.4">B3</text>
<text x="73.7" y="208.4">I</text>
<text x="83.9" y="208.4">Blue Data Bit 3</text>
<text x="33.2" y="214.1">25</text>
<text x="52.2" y="214.1">B4</text>
<text x="73.7" y="214.1">I</text>
<text x="83.9" y="214.1">Blue Data Bit 4</text>
<text x="33.2" y="219.9">26</text>
<text x="52.2" y="219.9">B5</text>
<text x="73.7" y="219.9">I</text>
<text x="83.9" y="219.9">Blue Data Bit 5</text>
<text x="33.2" y="225.7">27</text>
<text x="52.2" y="225.7">B6</text>
<text x="73.7" y="225.7">I</text>
<text x="83.9" y="225.7">Blue Data Bit 6</text>
<text x="33.2" y="231.4">28</text>
<text x="52.2" y="231.4">B7</text>
<text x="73.7" y="231.4">I</text>
<text x="83.9" y="231.4">Blue Data Bit 7(MSB)</text>
<text x="33.2" y="237.2">29</text>
<text x="51.2" y="237.2">VSS</text>
<text x="73.3" y="237.2">P</text>
<text x="83.9" y="237.2">Ground</text>
<text x="33.2" y="243">30</text>
<text x="51.3" y="243">P</text>
<text x="73.7" y="243">I</text>
<text x="83.9" y="243">Dot Data Clock</text>
<text x="33.2" y="248.8">31</text>
<text x="50.4" y="248.8">DISP</text>
<text x="73.7" y="248.8">I</text>
<text x="83.9" y="248.8">Display on/off</text>
<text x="33.2" y="254.5">32</text>
<text x="50.3" y="254.5">H</text>
<text x="73.7" y="254.5">I</text>
<text x="83.9" y="254.5">Horizontal Sync Input</text>
</g>
<g font-size="2.3">
<text x="53.7" y="87.8">DD</text>
<text x="53.7" y="93.6">DD</text>
<text x="53.3" y="243.5">CLK</text>
<text x="52.7" y="255.1">SYNC</text>
</g>
</svg>
